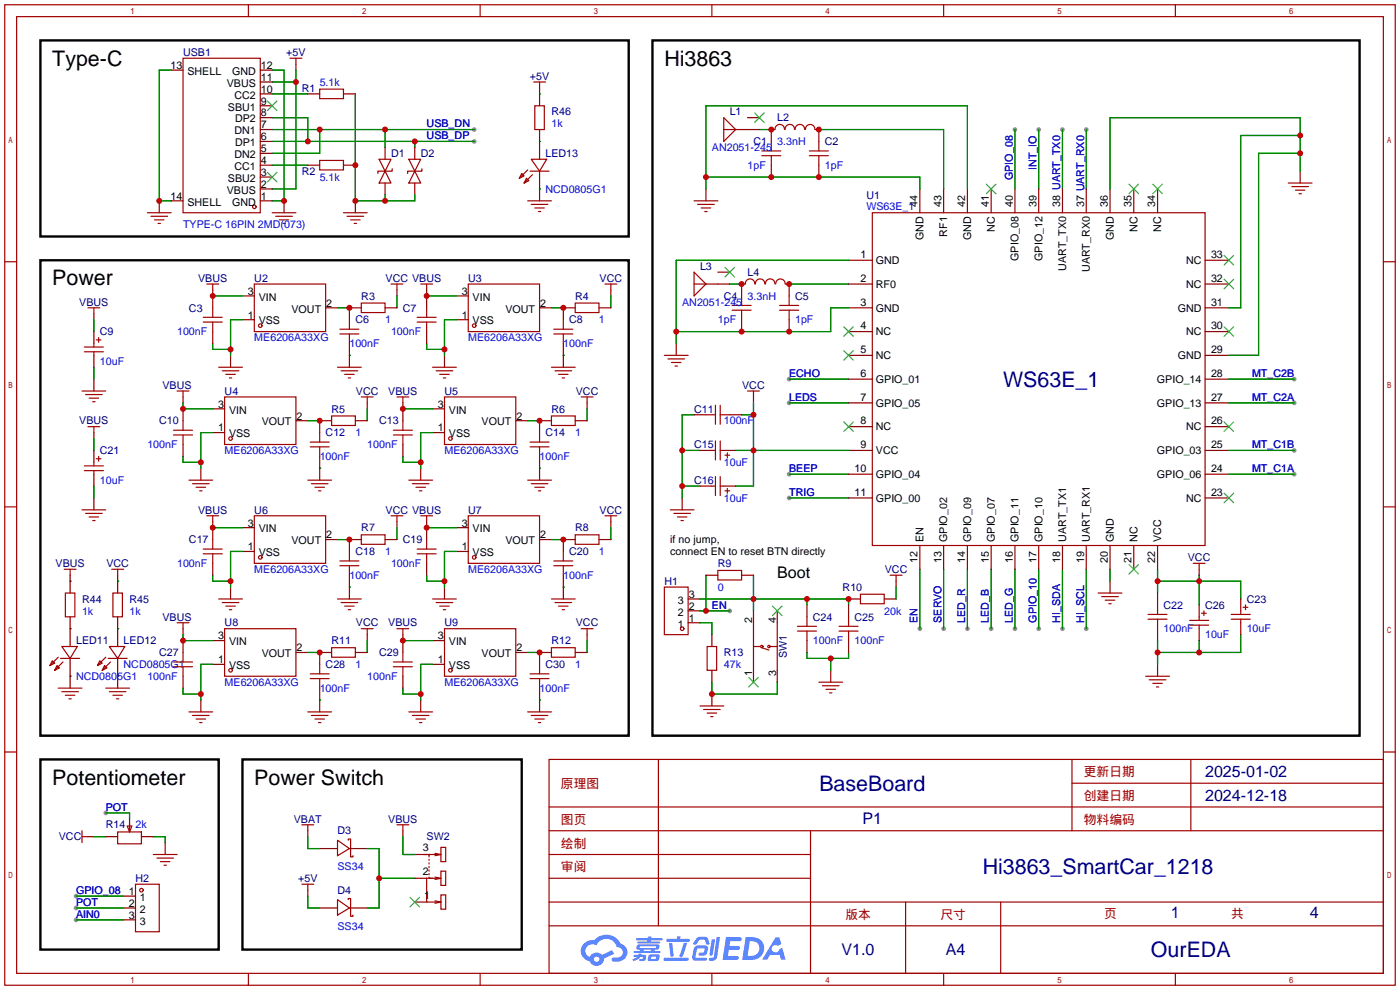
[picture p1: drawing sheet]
<svg xmlns="http://www.w3.org/2000/svg" width="299mm" height="212mm" viewBox="0 0 299 212" stroke-linecap="round" stroke-linejoin="round" font-family="sans-serif">
<g fill="#999">
<circle cx="101.3" cy="30.2" r=".51"/>
<circle cx="101.3" cy="27.7" r=".51"/>
<circle cx="227.1" cy="27.7" r=".51"/>
<circle cx="232.2" cy="27.7" r=".51"/>
<circle cx="216.9" cy="27.7" r=".51"/>
<circle cx="222" cy="27.7" r=".51"/>
<circle cx="168.7" cy="81" r=".51"/>
<circle cx="168.7" cy="86.1" r=".51"/>
<circle cx="168.7" cy="101.3" r=".51"/>
<circle cx="168.7" cy="106.4" r=".51"/>
<circle cx="201.7" cy="134.4" r=".51"/>
<circle cx="206.8" cy="134.4" r=".51"/>
<circle cx="211.8" cy="134.4" r=".51"/>
<circle cx="216.9" cy="134.4" r=".51"/>
<circle cx="227.1" cy="134.4" r=".51"/>
<circle cx="232.2" cy="134.4" r=".51"/>
<circle cx="196.6" cy="134.4" r=".51"/>
<circle cx="156" cy="130.6" r=".51"/>
<circle cx="22.6" cy="173.7" r=".51"/>
<circle cx="16.3" cy="191.5" r=".51"/>
<circle cx="16.3" cy="196.6" r=".51"/>
<circle cx="16.3" cy="194.1" r=".51"/>
<circle cx="222" cy="134.4" r=".51"/>
<circle cx="276.6" cy="96.3" r=".51"/>
<circle cx="276.6" cy="86.1" r=".51"/>
<circle cx="276.6" cy="81" r=".51"/>
<circle cx="276.6" cy="101.3" r=".51"/>
</g>
<g fill="none" stroke="#a10000" stroke-width=".25">
<path d="M1 1h297.2v209.6h-297.2zM3.6 3.6h292.1v204.4h-292.1zM53.1 1v2.6M102.6 1v2.6M152.1 1v2.6M201.7 1v2.6M251.2 1v2.6M1 55.9h2.6M295.7 55.9h2.5M1 108.3h2.6M295.7 108.3h2.5M1 160.7h2.6"/>
<path d="M117.3 162.3h178.4v45.7h-178.4zM117.3 177.5h178.4M117.3 172.5h178.4M140.7 162.3v35.6M173.2 177.5v30.5M229.1 162.3v15.2M229.1 167.4h66.6M254.5 162.3v15.2M295.7 160.7h2.5M117.3 182.6h55.9M117.3 197.9h178.4M117.3 192.8h178.4"/>
<path d="M117.3 187.7h55.9M193.5 192.8v15.2M213.9 192.8v15.2M53.1 208v2.6M102.6 208v2.6M152.1 208v2.6M201.7 208v2.6M251.2 208v2.6"/>
</g>
<g fill="#5487ff">
<path d="M155.2 200.3h2.6a.48 .48 0 0 1 .7 .4 .48 .48 0 0 1-.6 .4h-1.8l-.2 1.1h1.9a.43 .43 0 0 1 .4 .4 .43 .43 0 0 1-.5 .4h-1.9l-.2 1.3h1.7a.45 .45 0 0 1 .5 .2 .45 .45 0 0 1-.1 .6h-3.3z"/>
<path d="M165.7 200.3h.9l.4 1.5-.8 .3a.84 .84 0 0 0-1.2 .3 .84 .84 0 0 0 .4 1.1 .84 .84 0 0 0 1.1-.4l.1-.2 .6-.3 .7 2.5h-1l-.2-1h-2.1l-.6 1h-1.1z"/>
<path d="M152.1 200.8h.7l-.5 3.1a.36 .36 0 0 1-.3 .3 .36 .36 0 0 1-.4-.3z"/>
<path d="M153.2 200.2h.7l-.6 4.3a1.13 1.13 0 0 1-1.8 .6l.2-.4h.7l.2-.2z"/>
<path d="M148.9 200.6l.6-.4h1a.77 .77 0 0 1 .9 .5l.3 1-.2 .2h-.5l-.3-.9-.2-.2-1 .1-.7 1-.6-.1-.1-.2z"/>
<path d="M148.4 202.4l.6-.3h1.7a.81 .81 0 0 1 .7 .5 .81 .81 0 0 1-.2 .8 .81 .81 0 0 1-.9 .8h-.7a.32 .32 0 0 1-.3-.3 .32 .32 0 0 1 .4-.3h.7l.2-.9-1.6 .1-.4 1.8 2.2 .1a.32 .32 0 0 1 .3 .4 .32 .32 0 0 1-.4 .2h-2.2l-.5-.3-.1-.5z"/>
<path d="M141.9 204.7h5a.33 .33 0 0 1 .3 .3 .33 .33 0 0 1-.3 .3h-4.9l-.2-.1z"/>
<path d="M146.1 201.5h.8l-.7 2a.98 .98 0 0 1-.7 1.1l-.3-.3z"/>
<path d="M143 201.6h.7l.3 2.5a.34 .34 0 0 1-.3 .4 .34 .34 0 0 1-.4-.3z"/>
<path d="M142.5 200.7h2.1l.3-.6h.6l-.1 .6h1.7a.32 .32 0 0 1 .4 .3 .32 .32 0 0 1-.4 .3h-4.5l-.2-.2z"/>
<path d="M135.5 204.1h.9l.1-.3h.6v.3h.8a.82 .82 0 0 1-.5 1.3h-.8v-.4l.7-.1 .1-.3a.68 .68 0 0 0-1 .4l-1.1 .4-.1-.4 .9-.5h-.7z"/>
<path d="M136 200.5h2.4l.1-.3h.7v.3h2.2l.2 .3-.2 .2h-2.3v.2h1.8l.2 .3-.2 .1h-4.5l-.1-.4h2l.1-.2h-2.3l-.1-.2z"/>
<path d="M159.4 200.3l-.8 4.9h1.7a2.5 2.5 0 0 0 3-2.5 2.5 2.5 0 0 0-3.1-2.4zM160.3 201.1a1.61 1.61 0 0 1 2 1.5 1.61 1.61 0 0 1-1.8 1.7h-.7z"/>
<path d="M136.2 202a.55 .55 0 0 0-.2 .8 .55 .55 0 0 0 .7 .2l.1 .3h-1.3v.3l5.4 .1 .3-.2-.2-.2h-1.2l.2-.3a.7 .7 0 0 0 .8-.3 .7 .7 0 0 0 0-.8l-4.2-.1zM136.8 202.3l3.3-.1 .1 .1-.2 .3h-3.2zM137.5 203h1.7l-.2 .3h-1.4z"/>
<path d="M138.6 204.2a1.05 1.05 0 0 0 0 1.2 2.91 2.91 0 0 0 2.2-.2 .98 .98 0 0 0 0-1.2h-1.6zM139.2 204.5l.9-.1 .1 .4-.2 .2-.8-.1z"/>
<path d="M124.9 201.6a2.23 2.23 0 0 0-.7 2.3 2.23 2.23 0 0 0 1.8 1.6 1.58 1.58 0 0 0 1.8 .9 1.58 1.58 0 0 0 1.3-1.5l2.2-1.1-.5-.7-2.1 1a1.65 1.65 0 0 0-2.7 .4 1.45 1.45 0 0 1-.8-1.9 1.45 1.45 0 0 1 2-.7l.3 .1a2.3 2.3 0 0 1 2.3-1.3 2.3 2.3 0 0 1 2 1.7 1.12 1.12 0 0 1 1.3 1 1.12 1.12 0 0 1-1.1 1.2h-.7a.45 .45 0 0 0-.6 .4 .45 .45 0 0 0 .5 .5 2.21 2.21 0 0 0 2.2-.5 2.21 2.21 0 0 0 .5-2.3 2.13 2.13 0 0 0-1.3-1.1 3.3 3.3 0 0 0-5.6-.7l-1.1 .1zM127 205a.57 .57 0 0 1 1.1 0 .57 .57 0 0 1-1.1 0z"/>
</g>
<g fill="none" stroke="#870000" stroke-width=".25">
<path d="M36.6 15h2.5M55.6 17.5h2.6M55.6 15h2.6M63.2 13.7v1.3M115.3 18.8v3.8M55.6 27.7h2.6M55.6 37.8h2.6M55.6 35.3h2.6M55.6 32.8h2.6M55.6 30.2h2.6M55.6 25.1h2.6M55.6 22.6h2.6"/>
<path d="M55.6 20.1h2.6M65.8 35.3h2.5M65.8 20.1h2.5M73.4 35.3h2.5M73.4 20.1h2.5M82.3 31.5v2.5M82.3 39.1v2.6M88.6 31.5v2.5M88.6 39.1v2.6M115.3 27.7v6.3M115.3 36.6v6.3M159.8 27.7h2.5"/>
<path d="M159.8 25.1h2.5M164.8 35.3v2.5M165.6 27.7h-.8v2.5M174.2 27.7h.8v2.5M175 35.3v2.5M277.9 36.6v2.5M34 42.9v2.6M36.6 42.9h2.5M55.6 42.9h2.6M55.6 40.4h2.6M60.7 42.9v2.6M75.9 42.9v2.6"/>
<path d="M150.9 40.4v2.5M153.4 58.2h2.6M181.4 55.6h5M196.6 40.4v5.1M201.7 40.4v5.1M206.8 40.4v5.1M211.8 40.4v5.1M216.9 40.4v5.1M222 40.4v5.1M227.1 40.4v5.1M232.2 40.4v5.1M237.2 40.4v5.1"/>
<path d="M242.3 40.4v5.1M247.4 40.4v5.1M257.6 55.6h5M20.1 67.1v1.2M20.1 70.9v2.5M20.1 75.9v2.6M45.5 62v3.8M45.5 70.9v2.5M49.3 75.9v2.6M51.8 68.3h2.6M51.8 63.2h2.6M69.6 65.8h2.5"/>
<path d="M74.7 73.4v5.1M77.2 65.8h-2.5v2.5M82.3 65.8h2.5M84.8 62v1.2M91.2 62v3.8M91.2 70.9v2.5M95 75.9v2.6M97.5 68.3h2.6M97.5 63.2h2.6M115.3 65.8h2.6M120.4 73.4v5.1M122.9 65.8h-2.5v2.5"/>
<path d="M128 65.8h2.6M130.6 62v1.2M144.5 73.4v2.5M153.4 60.7h2.6M158.5 68.3v2.6M159.3 60.7h-.8v2.5M167.9 60.7h.8v2.5M168.7 68.3v2.6M181.4 60.7h5M181.4 65.8h5M181.4 75.9h5M181.4 70.9h5"/>
<path d="M257.6 60.7h5M257.6 65.8h5M257.6 75.9h5M257.6 70.9h5M20.1 81v2.6M20.1 92.5v1.2M20.1 96.3v2.5M39.1 84.8v1.3M39.1 87.4v2.5M39.1 95v2.5M45.5 92.5h2.5M45.5 87.4h2.5"/>
<path d="M63.2 89.9h2.6M68.3 97.5v5.1M70.9 89.9h-2.6v2.6M75.9 89.9h2.6M78.5 86.1v1.3M86.1 86.1v3.8M86.1 95v2.5M92.5 92.5h2.5M92.5 87.4h2.5M110.2 89.9h2.6M115.3 97.5v5.1M117.9 89.9h-2.6v2.6"/>
<path d="M122.9 89.9h2.6M125.5 86.1v1.3M148.3 88.6h2.6M149.6 96.3h2.5M154.7 96.3h2.5M156 88.6h2.5M161 84.8v1.3M181.4 96.3h5M181.4 91.2h5M181.4 86.1h5M181.4 81h5M257.6 96.3h5"/>
<path d="M257.6 91.2h5M257.6 86.1h5M257.6 81h5M20.1 101.3v2.6M20.1 106.4v2.6M42.9 100.1v2.5M45.5 111.5v3.8M51.8 117.9h2.6M51.8 112.8h2.6M69.6 115.3h2.5M77.2 115.3h-2.5v2.6M82.3 115.3h2.5"/>
<path d="M84.8 111.5v1.3M89.9 100.1v2.5M91.2 111.5v3.8M97.5 117.9h2.6M97.5 112.8h2.6M115.3 115.3h2.6M122.9 115.3h-2.5v2.6M128 115.3h2.6M130.6 111.5v1.3M145.8 106.4v2.6M149.6 103.9h2.5M154.7 103.9h2.5"/>
<path d="M181.4 106.4h5M181.4 101.3h5M196.6 116.6v5.1M201.7 116.6v5.1M206.8 116.6v5.1M211.8 116.6v5.1M216.9 116.6v5.1M222 116.6v5.1M227.1 116.6v5.1M232.2 116.6v5.1M237.2 116.6v5.1M242.3 116.6v5.1"/>
<path d="M247.4 116.6v5.1M257.6 106.4h5M257.6 101.3h5M15 122.9v3.8M15 131.8v6.4M25.1 122.9v3.8M25.1 131.8v6.4M39.1 134.4v1.2M39.1 136.9v2.5M45.5 120.4v2.5M45.5 136.9h2.5M49.3 125.5v2.5"/>
<path d="M63.2 139.4h2.6M70.9 139.4h-2.6v2.6M74.7 122.9v5.1M75.9 139.4h2.6M78.5 135.6v1.3M86.1 135.6v3.8M91.2 120.4v2.5M92.5 136.9h2.5M95 125.5v2.5M110.2 139.4h2.6M117.9 139.4h-2.6v2.6M120.4 122.9v5.1"/>
<path d="M122.9 139.4h2.6M125.5 135.6v1.3M147.1 133.1h2.5M147.1 130.6h2.5M147.1 128h2.5M150.9 122.9h2.5M152.1 135.6v2.6M158.5 122.9h2.5M161 130.6v2.5M166.1 130.6v2.5M172.5 129.3v2.5M172.5 136.9v2.5"/>
<path d="M181.4 128h2.5M181.4 129.3v2.5M181.4 136.9v2.5M189 128h2.5M191.5 124.2v1.3M237.2 124.2v2.5M247.4 126.7v2.6M247.4 134.4v2.5M256.3 121.7v1.2M256.3 129.3v2.5M256.3 134.4v2.5M265.2 128v2.6"/>
<path d="M265.2 133.1v2.5M15 140.7v6.4M25.1 140.7v6.4M39.1 144.5v2.6M42.9 149.6v2.5M45.5 142h2.5M68.3 147.1v5M86.1 144.5v2.6M89.9 149.6v2.5M92.5 142h2.5M115.3 147.1v5M152.1 143.3v2.5"/>
<path d="M152.1 148.3v2.6M161 143.3v2.5M166.1 143.3v2.5M177.5 143.3v2.5M247.4 142v2.5M18.8 178.8h1.3M22.6 178.8h2.5M27.7 175v2.5M30.2 178.8h2.6M65.8 177.5v1.3M86.1 177.5v1.3M26.4 191.5h2.6"/>
<path d="M26.4 194.1h2.6M26.4 196.6h2.6M35.3 180.1v2.5M65.8 190.2v1.3M68.3 194.1h3.8M68.3 181.4h3.8M74.7 194.1h3.8M74.7 181.4h3.8M88.6 192.8h2.6M88.6 187.7h2.6M88.6 182.6h2.6"/>
</g>
<g fill="none" stroke="#a10000" stroke-width=".25">
<path d="M39.1 12.4h16.5v33.1h-16.5zM62 12.4h2.5M63.2 12.4v1.3M68.3 19.1h5.1v2h-5.1zM114 17.5h2.6M115.3 17.5v1.3M68.3 34.3h5.1v2h-5.1zM81 34h2.6l-1.3 2.6zM82.3 36.6l1.3 2.5h-2.6zM83.8 36.1v.5h-3v.5M87.4 34h2.5l-1.3 2.6zM88.6 36.6l1.3 2.5h-2.5z"/>
<path d="M90.2 36.1v.5h-3.1v.5M111.5 37.1l.5 .5-1 .5zM112.5 38.1l.5 .5-1 .5zM112.8 36.3l-1.8 1.8M113.3 36.6h4M113.5 34h3.3l-1.5 2.6zM113.8 37.3l-1.8 1.8M114.3 22.6h2v5.1h-2zM154.7 25.1l2.5 2.6-2.5 2.5zM154.7 27.7h5.1M162.8 33.3h4.1M162.8 32.3h4.1"/>
<path d="M164.8 30.2v2.1M164.8 33.3v2M165.6 27.7a1.01 1.01 0 0 1 1.1-1.1 1.01 1.01 0 0 1 1 1.1M167.8 27.7a1.01 1.01 0 0 1 1-1.1 1.01 1.01 0 0 1 1 1.1M169.9 27.7a1.01 1.01 0 0 1 1.1-1.1 1.01 1.01 0 0 1 1 1.1M172.1 27.7a1.01 1.01 0 0 1 1-1.1 1.01 1.01 0 0 1 1.1 1.1M173 33.3h4M173 32.3h4M175 30.2v2.1M175 33.3v2M275.3 39.1h5.1M276.1 39.9h3.6"/>
<path d="M31.5 45.5h5.1M32.3 46.2h3.5M33 47h2.1M33.8 47.8h.5M58.2 45.5h5M58.9 46.2h3.6M59.7 47h2M60.5 47.8h.5M73.4 45.5h5.1M74.2 46.2h3.5M74.9 47h2.1M75.7 47.8h.5"/>
<path d="M112.8 42.9h5.1M113.5 43.7h3.6M114.3 44.4h2M115.1 45.2h.5M148.3 42.9h5.1M148.3 58.2l2.6 2.5-2.6 2.5zM149.1 43.7h3.6M149.9 44.4h2M150.6 45.2h.5M186.4 45.5h71.2v71.1h-71.2zM276.9 40.6h2M277.6 41.4h.5"/>
<path d="M18 74.2h4.1M18 75.2h4.1M18.8 65.8h2.5M20.1 65.8v1.3M20.1 73.4v.8M20.1 75.2v.7M20.6 72.6h1M21.1 72.1v1.1M43.4 68.8h4.1M43.4 67.8h4.1M44.2 60.7h2.5M45.5 60.7v1.3"/>
<path d="M45.5 65.8v2M45.5 68.8v2.1M46.7 78.5h5.1M47.5 79.2h3.6M54.4 60.7h15.2v10.2h-15.2zM72.1 78.5h5.1M72.6 70.4h4.1M72.6 71.4h4.1M72.9 79.2h3.6M74.7 68.3v2.1M74.7 71.4v2M77.2 64.8h5.1v2h-5.1z"/>
<path d="M83.6 60.7h2.5M84.8 60.7v1.3M89.2 68.8h4M89.2 67.8h4M89.9 60.7h2.6M91.2 60.7v1.3M91.2 65.8v2M91.2 68.8v2.1M92.5 78.5h5M93.2 79.2h3.6M100.1 60.7h15.2v10.2h-15.2zM117.9 78.5h5"/>
<path d="M118.4 70.4h4M118.4 71.4h4M118.6 79.2h3.6M120.4 68.3v2.1M120.4 71.4v2M122.9 64.8h5.1v2h-5.1zM129.3 60.7h2.5M130.6 60.7v1.3M142 75.9h5.1M142.7 76.7h3.6M143.5 77.5h2M144.3 78.2h.5"/>
<path d="M148.3 60.7h5.1M156.5 66.3h4M156.5 65.3h4M158.5 63.2v2.1M158.5 66.3v2M159.3 60.7a1.01 1.01 0 0 1 1-1.1 1.01 1.01 0 0 1 1 1.1M161.4 60.7a1.01 1.01 0 0 1 1.1-1.1 1.01 1.01 0 0 1 1 1.1M163.6 60.7a1.01 1.01 0 0 1 1-1.1 1.01 1.01 0 0 1 1 1.1M165.8 60.7a1.01 1.01 0 0 1 1-1.1 1.01 1.01 0 0 1 1 1.1M166.6 66.3h4.1M166.6 65.3h4.1M168.7 63.2v2.1"/>
<path d="M168.7 66.3v2M17.5 83.6h5.1M18 99.6h4.1M18.3 84.3h3.5M18.8 91.2h2.5M19 85.1h2.1M19.8 85.9h.5M20.1 91.2v1.3M20.1 98.8v.8M20.6 98h1M21.1 97.5v1.1M37.1 93h4"/>
<path d="M37.1 91.9h4M37.8 83.6h2.6M39.1 83.6v1.2M39.1 89.9v2M39.1 93v2M48 84.8h15.2v10.2h-15.2zM48.3 80h2M49 80.8h.5M66.3 94.5h4.1M66.3 95.5h4.1M68.3 92.5v2M68.3 95.5v2"/>
<path d="M70.9 88.9h5v2h-5zM73.7 80h2M74.4 80.8h.5M77.2 84.8h2.6M78.5 84.8v1.3M84.1 93h4M84.1 91.9h4M84.8 84.8h2.6M86.1 84.8v1.3M86.1 89.9v2M86.1 93v2M94 80h2"/>
<path d="M94.7 80.8h.5M95 84.8h15.2v10.2h-15.2zM113.3 94.5h4M113.3 95.5h4M115.3 92.5v2M115.3 95.5v2M117.9 88.9h5v2h-5zM119.4 80h2M120.1 80.8h.5M124.2 84.8h2.5M125.5 84.8v1.3M150.9 88.6h2"/>
<path d="M152.1 96.3h.8M152.9 86.6v4.1M152.9 94.2v4.1M153.9 88.6h2.1M153.9 86.6v4.1M153.9 94.2v4.1M153.9 96.3h.8M154.9 97.3h1.1M155.4 96.8v1M159.8 83.6h2.5M161 83.6v1.2M17.5 109h5.1"/>
<path d="M18 100.6h4.1M18.3 109.7h3.5M19 110.5h2.1M19.8 111.3h.5M20.1 100.6v.7M40.4 102.6h5.1M41.1 103.4h3.6M41.9 104.1h2M42.7 104.9h.5M43.4 118.4h4.1M43.4 117.3h4.1M44.2 110.2h2.5"/>
<path d="M45.5 110.2v1.3M45.5 115.3v2M45.5 118.4v2M54.4 110.2h15.2v10.2h-15.2zM65.8 102.6h5.1M66.5 103.4h3.6M67.3 104.1h2M68.1 104.9h.5M72.6 119.9h4.1M74.7 117.9v2M77.2 114.3h5.1v2h-5.1zM83.6 110.2h2.5"/>
<path d="M84.8 110.2v1.3M87.4 102.6h5.1M88.1 103.4h3.6M88.9 104.1h2M89.2 118.4h4M89.2 117.3h4M89.7 104.9h.5M89.9 110.2h2.6M91.2 110.2v1.3M91.2 115.3v2M91.2 118.4v2M100.1 110.2h15.2v10.2h-15.2z"/>
<path d="M112.8 102.6h5.1M113.5 103.4h3.6M114.3 104.1h2M115.1 104.9h.5M118.4 119.9h4M120.4 117.9v2M122.9 114.3h5.1v2h-5.1zM129.3 110.2h2.5M130.6 110.2v1.3M143.3 109h5M144 109.7h3.6M144.8 110.5h2"/>
<path d="M145.5 111.3h.5M152.1 103.9h.8M152.9 101.9v4M153.9 101.9v4M153.9 103.9h.8M154.9 104.9h1.1M155.4 104.4v1M13.2 138.2h3.3l-1.5 2.5zM13.7 121.7h2.6M14 126.7h2v5.1h-2zM15 121.7v1.2M23.4 138.2h3.3l-1.6 2.5z"/>
<path d="M23.9 121.7h2.5M24.1 126.7h2.1v5.1h-2.1zM25.1 121.7v1.2M37.8 133.1h2.6M39.1 133.1v1.3M39.1 139.4v2.1M46.7 128h5.1M47.5 128.8h3.6M48 134.4h15.2v10.1h-15.2zM48.3 129.5h2M49 130.3h.5M70.9 138.4h5v2.1h-5z"/>
<path d="M72.1 128h5.1M72.6 120.9h4.1M72.9 128.8h3.6M73.7 129.5h2M74.4 130.3h.5M74.7 120.9v2M77.2 134.4h2.6M78.5 134.4v1.2M84.8 134.4h2.6M86.1 134.4v1.2M86.1 139.4v2.1M92.5 128h5"/>
<path d="M93.2 128.8h3.6M94 129.5h2M94.7 130.3h.5M95 134.4h15.2v10.1h-15.2zM117.9 138.4h5v2.1h-5zM117.9 128h5M118.4 120.9h4M118.6 128.8h3.6M119.4 129.5h2M120.1 130.3h.5M120.4 120.9v2M124.2 134.4h2.5"/>
<path d="M125.5 134.4v1.2M142 125.5h5.1v10.1h-5.1zM151.1 138.2h2.1v5.1h-2.1zM153.4 121.9h5.1v2.1h-5.1zM161 133.1v10.2M161 138.2h1.6M162.8 138.4l1.5 .5M164.6 138.2h1.5M166.1 133.1v10.2M170.4 134.9h4.1M170.4 133.9h4.1M172.5 131.8v2.1"/>
<path d="M172.5 134.9v2M179.3 134.9h4.1M179.3 133.9h4.1M181.4 131.8v2.1M181.4 134.9v2M183.9 127h5.1v2h-5.1zM190.2 122.9h2.6M191.5 122.9v1.3M234.7 126.7h5.1M235.5 127.5h3.5M236.2 128.3h2.1M237 129h.5"/>
<path d="M245.4 132.3h4M245.4 131.3h4M247.4 129.3v2M247.4 132.3v2.1M254.3 132.6h4M254.3 133.6h4M255 120.4h2.6M256.3 120.4v1.3M256.3 131.8v.8M256.3 133.6v.8M256.8 131.1h1M257.3 130.6v1"/>
<path d="M263.1 132.3h4.1M263.1 131.3h4.1M265.2 130.6v.7M265.2 132.3v.8M265.7 129.8h1M266.2 129.3v1M11.2 141.2l.5 .5-1 .5zM12.2 142.2l.5 .5-1 .6zM12.4 147.1h5.1M12.4 140.5l-1.7 1.7M13 140.7h4M13.2 147.8h3.6"/>
<path d="M13.5 141.5l-1.8 1.8M14 148.6h2M14.7 149.4h.5M21.3 141.2l.5 .5-1 .5zM22.4 142.2l.5 .5-1.1 .6zM22.6 147.1h5.1M22.6 140.5l-1.8 1.7M23.1 140.7h4.1M23.4 147.8h3.5M23.6 141.5l-1.8 1.8M24.1 148.6h2.1M24.9 149.4h.5"/>
<path d="M37.1 142.5h4M37.1 141.5h4M39.1 142.5v2M40.4 152.1h5.1M41.1 152.9h3.6M41.9 153.7h2M42.7 154.4h.5M65.8 152.1h5.1M66.3 144h4.1M66.3 145h4.1M66.5 152.9h3.6M67.3 153.7h2"/>
<path d="M68.1 154.4h.5M68.3 142v2M68.3 145v2.1M84.1 142.5h4M84.1 141.5h4M86.1 142.5v2M87.4 152.1h5.1M88.1 152.9h3.6M88.9 153.7h2M89.7 154.4h.5M112.8 152.1h5.1M113.3 144h4"/>
<path d="M113.3 145h4M113.5 152.9h3.6M114.3 153.7h2M115.1 154.4h.5M115.3 142v2M115.3 145v2.1M149.6 150.9h5.1M150.4 151.6h3.5M151.1 152.4h2.1M151.9 153.2h.5M175 145.8h5.1M175.8 146.6h3.5"/>
<path d="M176.5 147.3h2.1M177.3 148.1h.5M244.9 144.5h5M245.6 145.3h3.6M246.4 146.1h2M247.1 146.8h.5M17.5 177.5v2.6M17.5 178.8h1.3M25.1 177.8h5.1v2.5h-5.1zM27.2 176.5h1l-.5 1.3zM27.7 176v1.3M64.5 176.3h2.6"/>
<path d="M65.8 176.3v1.2M72.1 179.6l2.6 1.8-2.6 1.5zM74.4 179.6v-.3h.5v3.8h.5v-.2M84.8 176.3h2.6M86.1 176.3v1.2M29 189h5v10.1h-5zM32.8 182.6h5M33.5 183.4h3.6M34.3 184.2h2M35.1 184.9h.5M64.5 189h2.6M65.8 189v1.2"/>
<path d="M72.1 192.3l2.6 1.8-2.6 1.5zM74.4 192.3v-.3h.5v3.8h.5v-.2M90.6 182.6h1.2M91.7 187.5v.2h2M91.7 183.6v.3M91.7 184.4v.3M91.7 185.2v.2M91.7 185.9v.3M91.7 186.7v.2M92.5 187.7h-1.3v5.1h3M93 192.5l1.2 .3M93 187.5l1.2 .2-1.2 .3"/>
<path d="M93 182.4l1.2 .2-1.2 .3M93.7 182.6h-2v.5M94.2 191.3h1v3h-1zM94.2 186.2h1v3h-1zM94.2 181.1h1v3.1h-1zM94.2 192.8l-1.2 .2"/>
<circle cx="54.4" cy="44.2" r=".38"/>
<circle cx="55.6" cy="69.6" r=".38"/>
<circle cx="101.3" cy="69.6" r=".38"/>
<circle cx="49.3" cy="93.7" r=".38"/>
<circle cx="96.3" cy="93.7" r=".38"/>
<circle cx="55.6" cy="119.1" r=".38"/>
<circle cx="101.3" cy="119.1" r=".38"/>
<circle cx="145.8" cy="134.4" r=".38"/>
<circle cx="162.8" cy="138.2" r=".25"/>
<circle cx="164.3" cy="138.2" r=".25"/>
<circle cx="49.3" cy="143.3" r=".38"/>
<circle cx="96.3" cy="143.3" r=".38"/>
<circle cx="30.2" cy="190.2" r=".38"/>
</g>
<g fill="none" stroke="#008700" stroke-width=".25">
<path d="M36.6 15h-2.6v27.9h2.6M58.2 15h2.5v27.9h-2.5M58.2 17.5h5M63.2 15v25.4h-5M58.2 30.2h43.1M58.2 25.1h7.6v5.1M58.2 27.7h43.1M58.2 20.1h7.6M58.2 35.3h7.6M68.3 27.7v5.1h-10.1M75.9 20.1v22.8h12.7v-1.2M82.3 27.7v3.8"/>
<path d="M88.6 30.2v1.3M115.3 20.1h.1M115.3 30.2h.1M150.9 37.8h45.7v2.6M162.3 27.7h2.5M175 27.7h26.7v12.7M216.9 27.7v12.7M222 27.7v12.7M227.1 27.7v12.7M232.2 27.7v12.7M277.9 36.6v-11.5h-40.7v15.3M277.9 32.8h-8.9v43.1h-6.4"/>
<path d="M277.9 29h-12.7v36.8h-2.6M82.3 41.7v1.2M115.3 40.4h.1M150.9 40.4v-17.8h55.9v17.8M181.4 55.6h-36.9v17.8M20.1 68.3v2.6M20.1 78.5v2.5M45.5 73.4v1.3h3.8M45.5 63.2h6.3M51.8 68.3h-2.5v7.6M72.1 65.8h2.6M74.7 75.9h.1"/>
<path d="M84.8 63.2v2.6M91.2 73.4v1.3h3.8M91.2 63.2h6.3M97.5 68.3h-2.5v7.6M117.9 65.8h2.5M120.4 75.9h.1M130.6 63.2v2.6M156 60.7h2.5M168.7 60.7h12.7M181.4 65.8h-3.9v5.1h-33M20.1 93.7v2.6M39.1 86.1v1.3h6.4"/>
<path d="M39.1 97.5v1.3h3.8M45.5 92.5h-2.6v7.6M65.8 89.9h2.5M78.5 87.4v2.5M86.1 97.5v1.3h3.8M86.1 87.4h6.4M92.5 92.5h-2.6v7.6M112.8 89.9h2.5M125.5 87.4v2.5M145.8 96.3h3.8M148.3 88.6h-2.5v17.8M157.2 96.3h24.2"/>
<path d="M158.5 88.6h2.5M161 86.1v17.8h-3.8M168.7 81h12.7M168.7 86.1h12.7M262.6 81h14M262.6 86.1h14M262.6 96.3h14M20.1 103.9v2.5M45.5 112.8h6.3M51.8 117.9h-2.5v7.6M68.3 100.1h.1M72.1 115.3h2.6"/>
<path d="M84.8 112.8v2.5M91.2 112.8h6.3M97.5 117.9h-2.5v7.6M115.3 100.1h.1M117.9 115.3h2.5M130.6 112.8v2.5M145.8 103.9h3.8M168.7 101.3h12.7M168.7 106.4h12.7M262.6 101.3h14M15 124.2h.1M15 134.4h.1"/>
<path d="M25.1 124.2h.1M25.1 134.4h.1M39.1 135.6v1.3h6.4M45.5 122.9v1.3h3.8M65.8 139.4h2.5M74.7 125.5h.1M78.5 136.9v2.5M86.1 136.9h6.4M91.2 122.9v1.3h3.8M112.8 139.4h2.5M120.4 125.5h.1M125.5 136.9v2.5"/>
<path d="M149.6 128h31.8v1.3M149.6 130.6h6.4M149.6 133.1h2.5v2.5M150.9 122.9v7.7M161 122.9v7.7M172.5 139.4v1.3h8.9v-1.3M172.5 128v1.3M191.5 125.5v2.5M196.6 121.7v12.7M201.7 121.7v12.7M206.8 121.7v12.7M211.8 121.7v12.7"/>
<path d="M216.9 121.7v12.7M222 121.7v12.7M227.1 121.7v12.7M232.2 121.7v12.7M237.2 121.7v2.5M247.4 124.2h17.8v3.8M247.4 121.7v5M247.4 136.9v5.1M256.3 122.9v6.4M256.3 136.9v2.5M265.2 135.6v3.8h-17.8M15 144.5h.1"/>
<path d="M25.1 144.5h.1M39.1 147.1v1.2h3.8M45.5 142h-2.6v7.6M68.3 149.6h.1M86.1 147.1v1.2h3.8M92.5 142h-2.6v7.6M115.3 149.6h.1M152.1 145.8v2.5h14v-2.5M177.5 140.7v2.6M20.1 178.8h2.5M22.6 173.7h5.1v1.3M32.8 178.8h2.5v1.3"/>
<path d="M65.8 178.8v2.6h2.5M86.1 178.8v3.8h2.5M16.3 191.5h10.1M16.3 196.6h10.1M16.3 194.1h10.1M65.8 191.5v2.6h2.5M78.5 181.4h2.5v12.7h-2.5M81 187.7h7.6"/>
</g>
<path d="M8.6 8.6h125.8v41.9h-125.8zM139.4 8.6h151.2v148.6h-151.2zM8.6 55.6h125.8v101.6h-125.8zM8.6 162.3h38.1v40.6h-38.1zM51.8 162.3h59.7v40.6h-59.7z" fill="none" stroke="#000" stroke-width=".51"/>
<g fill="none" stroke="#3c3" stroke-width=".25">
<path d="M57.1 36.8l2.1 2.1M57.1 21.6l2.1 2M59.2 36.8l-2.1 2.1M59.2 21.6l-2.1 2M161.3 24.1l2 2.1M163.3 24.1l-2 2.1M210.8 39.4l2.1 2M212.9 39.4l-2.1 2M241.3 39.4l2 2M243.3 39.4l-2 2M246.4 39.4l2 2M248.4 39.4l-2 2"/>
<path d="M154.9 57.2l2.1 2M157 57.2l-2.1 2M261.6 54.6l2.1 2M261.6 59.7l2.1 2M263.7 59.7l-2.1 2M263.7 54.6l-2.1 2M180.3 74.9l2.1 2.1M180.3 69.8l2.1 2.1M182.4 69.8l-2.1 2.1M182.4 74.9l-2.1 2.1M261.6 69.8l2.1 2.1M263.7 69.8l-2.1 2.1"/>
<path d="M180.3 90.2l2.1 2M182.4 90.2l-2.1 2M261.6 90.2l2.1 2M263.7 90.2l-2.1 2M261.6 105.4l2.1 2M263.7 105.4l-2.1 2M165.1 129.5l2 2.1M167.1 129.5l-2 2.1M241.3 120.6l2 2.1M243.3 120.6l-2 2.1M160 144.8l2.1 2M162.1 144.8l-2.1 2"/>
<path d="M87.6 191.8l2.1 2M89.7 191.8l-2.1 2"/>
</g>
<g fill="#c00">
<circle cx="34" cy="42.9" r=".63"/>
<circle cx="63.2" cy="17.5" r=".63"/>
<circle cx="65.8" cy="30.2" r=".63"/>
<circle cx="88.6" cy="30.2" r=".63"/>
<circle cx="68.3" cy="27.7" r=".63"/>
<circle cx="82.3" cy="27.7" r=".63"/>
<circle cx="75.9" cy="35.3" r=".63"/>
<circle cx="75.9" cy="42.9" r=".63"/>
<circle cx="82.3" cy="42.9" r=".63"/>
<circle cx="60.7" cy="42.9" r=".63"/>
<circle cx="256.3" cy="124.2" r=".63"/>
<circle cx="247.4" cy="124.2" r=".63"/>
<circle cx="168.7" cy="60.7" r=".63"/>
<circle cx="145.8" cy="96.3" r=".63"/>
<circle cx="145.8" cy="103.9" r=".63"/>
<circle cx="256.3" cy="139.4" r=".63"/>
<circle cx="247.4" cy="139.4" r=".63"/>
<circle cx="177.5" cy="140.7" r=".63"/>
<circle cx="150.9" cy="130.6" r=".63"/>
<circle cx="181.4" cy="128" r=".63"/>
<circle cx="172.5" cy="128" r=".63"/>
<circle cx="161" cy="128" r=".63"/>
<circle cx="152.1" cy="148.3" r=".63"/>
<circle cx="81" cy="187.7" r=".63"/>
<circle cx="158.5" cy="60.7" r=".63"/>
<circle cx="49.3" cy="124.2" r=".63"/>
<circle cx="45.5" cy="112.8" r=".63"/>
<circle cx="74.7" cy="115.3" r=".63"/>
<circle cx="95" cy="124.2" r=".63"/>
<circle cx="91.2" cy="112.8" r=".63"/>
<circle cx="120.4" cy="115.3" r=".63"/>
<circle cx="42.9" cy="148.3" r=".63"/>
<circle cx="39.1" cy="136.9" r=".63"/>
<circle cx="68.3" cy="139.4" r=".63"/>
<circle cx="89.9" cy="148.3" r=".63"/>
<circle cx="86.1" cy="136.9" r=".63"/>
<circle cx="115.3" cy="139.4" r=".63"/>
<circle cx="49.3" cy="74.7" r=".63"/>
<circle cx="45.5" cy="63.2" r=".63"/>
<circle cx="74.7" cy="65.8" r=".63"/>
<circle cx="95" cy="74.7" r=".63"/>
<circle cx="91.2" cy="63.2" r=".63"/>
<circle cx="120.4" cy="65.8" r=".63"/>
<circle cx="42.9" cy="98.8" r=".63"/>
<circle cx="39.1" cy="87.4" r=".63"/>
<circle cx="68.3" cy="89.9" r=".63"/>
<circle cx="89.9" cy="98.8" r=".63"/>
<circle cx="86.1" cy="87.4" r=".63"/>
<circle cx="115.3" cy="89.9" r=".63"/>
<circle cx="144.5" cy="70.9" r=".63"/>
<circle cx="158.5" cy="70.9" r=".63"/>
<circle cx="168.7" cy="70.9" r=".63"/>
<circle cx="277.9" cy="29" r=".63"/>
<circle cx="277.9" cy="32.8" r=".63"/>
<circle cx="175" cy="27.7" r=".63"/>
<circle cx="164.8" cy="27.7" r=".63"/>
<circle cx="150.9" cy="37.8" r=".63"/>
<circle cx="164.8" cy="37.8" r=".63"/>
<circle cx="175" cy="37.8" r=".63"/>
<circle cx="161" cy="88.6" r=".63"/>
<circle cx="161" cy="96.3" r=".63"/>
</g>
<g font-size="4.6">
<text x="11.2" y="14">Type-C</text>
<text x="142" y="14">Hi3863</text>
<text x="11.2" y="61">Power</text>
<text x="11.2" y="167.7">Potentiometer</text>
<text x="54.4" y="167.7">Power Switch</text>
</g>
<g font-size="4.6" fill="#000080">
<text x="214.4" y="82.6">WS63E_1</text>
<text x="175.1" y="169">BaseBoard</text>
<text x="210" y="186.7">Hi3863_SmartCar_1218</text>
<text x="246" y="204.5">OurEDA</text>
</g>
<text font-size="3.4" x="166.1" y="123.5">Boot</text>
<g font-size="3.4" fill="#000080">
<text x="257.6" y="166">2025-01-02</text>
<text x="257.6" y="171.1">2024-12-18</text>
<text x="184.3" y="176.2">P1</text>
<text x="250.3" y="196.3">1</text>
<text x="280" y="196.3">4</text>
<text x="179.9" y="204.1">V1.0</text>
<text x="202.1" y="204.1">A4</text>
</g>
<g font-size="2.7" fill="#a00000">
<text x="231.6" y="165.9">更新日期</text>
<text x="119.9" y="168.5">原理图</text>
<text x="231.6" y="171">创建日期</text>
<text x="119.9" y="176.1">图页</text>
<text x="231.6" y="176.1">物料编码</text>
<text x="119.9" y="181.2">绘制</text>
<text x="119.9" y="186.3">审阅</text>
<text x="180.7" y="196.4">版本</text>
<text x="201" y="196.4">尺寸</text>
<text x="236" y="196.2">页</text>
<text x="263.1" y="196.2">共</text>
</g>
<g font-size="2.3" fill="#000080">
<text x="39.1" y="12">USB1</text>
<text x="61.2" y="12">+5V</text>
<text x="113.2" y="17">+5V</text>
<text x="64.5" y="19.6">R1</text>
<text x="117.9" y="24.7">R46</text>
<text x="156" y="24.7">L1</text>
<text x="166.1" y="25.9">L2</text>
<text x="83.6" y="33.6">D1</text>
<text x="89.9" y="33.6">D2</text>
<text x="116.6" y="33.6">LED13</text>
<text x="161" y="31">C1</text>
<text x="176.3" y="31">C2</text>
<text x="64.5" y="37.4">R2</text>
<text x="185.2" y="42.4">U1</text>
<text x="149.6" y="57.7">L3</text>
<text x="159.8" y="59">L4</text>
<text x="17" y="65.3">VBUS</text>
<text x="42.4" y="60.2">VBUS</text>
<text x="54.4" y="60.2">U2</text>
<text x="77.2" y="64">R3</text>
<text x="82.4" y="60.2">VCC VBUS</text>
<text x="100.1" y="60.2">U3</text>
<text x="122.9" y="64">R4</text>
<text x="128.1" y="60.2">VCC</text>
<text x="154.7" y="64">C4</text>
<text x="169.9" y="64">C5</text>
<text x="21.3" y="71.7">C9</text>
<text x="40.4" y="66.6">C3</text>
<text x="75.9" y="69.1">C6</text>
<text x="86.1" y="66.6">C7</text>
<text x="121.7" y="69.1">C8</text>
<text x="34.7" y="83.1">VBUS</text>
<text x="158.6" y="83.1">VCC</text>
<text x="48" y="84.4">U4</text>
<text x="70.9" y="88.2">R5</text>
<text x="76.1" y="84.4">VCC</text>
<text x="83" y="84.4">VBUS</text>
<text x="95" y="84.4">U5</text>
<text x="117.9" y="88.2">R6</text>
<text x="123.1" y="84.4">VCC</text>
<text x="148.3" y="88.2">C11</text>
<text x="17" y="90.7">VBUS</text>
<text x="34" y="90.7">C10</text>
<text x="69.6" y="93.2">C12</text>
<text x="81" y="90.7">C13</text>
<text x="116.6" y="93.2">C14</text>
<text x="148.3" y="95.8">C15</text>
<text x="21.3" y="97.1">C21</text>
<text x="148.3" y="103.4">C16</text>
<text x="42.4" y="109.8">VBUS</text>
<text x="54.4" y="109.8">U6</text>
<text x="77.2" y="113.6">R7</text>
<text x="82.4" y="109.8">VCC VBUS</text>
<text x="100.1" y="109.8">U7</text>
<text x="122.9" y="113.6">R8</text>
<text x="128.1" y="109.8">VCC</text>
<text x="40.4" y="116.1">C17</text>
<text x="75.9" y="118.6">C18</text>
<text x="86.1" y="116.1">C19</text>
<text x="121.7" y="118.6">C20</text>
<text x="253.9" y="119.9">VCC</text>
<text x="11.9" y="121.2">VBUS</text>
<text x="22.7" y="121.2">VCC</text>
<text x="142" y="125">H1</text>
<text x="153.4" y="121.2">R9</text>
<text x="189.1" y="122.5">VCC</text>
<text x="17.5" y="128.8">R44</text>
<text x="27.7" y="128.8">R45</text>
<text x="180.1" y="126.3">R10</text>
<text x="248.7" y="130.1">C22</text>
<text x="257.6" y="130.1">C26</text>
<text x="266.4" y="128.8">C23</text>
<text x="16.3" y="137.7">LED11</text>
<text x="26.4" y="137.7">LED12</text>
<text x="34.7" y="132.6">VBUS</text>
<text x="48" y="133.9">U8</text>
<text x="70.9" y="137.7">R11</text>
<text x="76.1" y="133.9">VCC</text>
<text x="83" y="133.9">VBUS</text>
<text x="95" y="133.9">U9</text>
<text x="117.9" y="137.7">R12</text>
<text x="123.1" y="133.9">VCC</text>
<text x="173.7" y="132.6">C24</text>
<text x="182.6" y="132.6">C25</text>
<text x="34" y="140.2">C27</text>
<text x="69.6" y="142.8">C28</text>
<text x="81" y="140.2">C29</text>
<text x="116.6" y="142.8">C30</text>
<text x="154.7" y="140.2">R13</text>
<text x="168.2" y="140.7" transform="rotate(-90 168.2 140.7)">SW1</text>
<text x="12.6" y="179.6">VCC</text>
<text x="22.6" y="177.1">R14</text>
<text x="62.8" y="175.8">VBAT</text>
<text x="72.1" y="178.3">D3</text>
<text x="83" y="175.8">VBUS</text>
<text x="91.2" y="179.6">SW2</text>
<text x="29" y="188.5">H2</text>
<text x="63.7" y="188.5">+5V</text>
<text x="72.1" y="191">D4</text>
</g>
<g font-size="2.3">
<text x="36.4" y="14.7">13</text>
<text x="40.1" y="16">SHELL</text>
<text x="49.6" y="16">GND</text>
<text x="55.8" y="17.3">11</text>
<text x="55.8" y="14.7">12</text>
<text x="48.5" y="18.5">VBUS</text>
<text x="48.7" y="23.6">SBU1</text>
<text x="50.1" y="21.1">CC2</text>
<text x="55.8" y="22.4">9</text>
<text x="55.8" y="19.8">10</text>
<text x="50.1" y="28.7">DN1</text>
<text x="50.2" y="26.2">DP2</text>
<text x="55.8" y="30">6</text>
<text x="55.8" y="27.4">7</text>
<text x="55.8" y="24.9">8</text>
<text x="50.1" y="33.8">DN2</text>
<text x="50.2" y="31.2">DP1</text>
<text x="55.8" y="35.1">4</text>
<text x="55.8" y="32.5">5</text>
<text x="48.5" y="41.4">VBUS</text>
<text x="48.7" y="38.9">SBU2</text>
<text x="50.1" y="36.3">CC1</text>
<text x="55.8" y="40.1">2</text>
<text x="55.8" y="37.6">3</text>
<text x="36.4" y="42.7">14</text>
<text x="40.1" y="43.9">SHELL</text>
<text x="49.6" y="43.9">GND</text>
<text x="55.8" y="42.7">1</text>
<text x="196.1" y="44.2" transform="rotate(-90 196.1 44.2)">44</text>
<text x="201.2" y="44.2" transform="rotate(-90 201.2 44.2)">43</text>
<text x="206.3" y="44.2" transform="rotate(-90 206.3 44.2)">42</text>
<text x="211.4" y="44.2" transform="rotate(-90 211.4 44.2)">41</text>
<text x="216.4" y="44.2" transform="rotate(-90 216.4 44.2)">40</text>
<text x="221.5" y="44.2" transform="rotate(-90 221.5 44.2)">39</text>
<text x="226.6" y="44.2" transform="rotate(-90 226.6 44.2)">38 UART_TX0</text>
<text x="231.7" y="44.2" transform="rotate(-90 231.7 44.2)">37 UART_RX0</text>
<text x="236.8" y="44.2" transform="rotate(-90 236.8 44.2)">36</text>
<text x="241.8" y="44.2" transform="rotate(-90 241.8 44.2)">35</text>
<text x="246.9" y="44.2" transform="rotate(-90 246.9 44.2)">34</text>
<text x="197.4" y="51.3" transform="rotate(-90 197.4 51.3)">GND</text>
<text x="202.5" y="50.5" transform="rotate(-90 202.5 50.5)">RF1</text>
<text x="207.5" y="51.3" transform="rotate(-90 207.5 51.3)">GND</text>
<text x="212.6" y="49.5" transform="rotate(-90 212.6 49.5)">NC</text>
<text x="238" y="51.3" transform="rotate(-90 238 51.3)">GND</text>
<text x="243.1" y="49.5" transform="rotate(-90 243.1 49.5)">NC</text>
<text x="248.2" y="49.5" transform="rotate(-90 248.2 49.5)">NC</text>
<text x="183.9" y="55.1">1</text>
<text x="187.2" y="56.4">GND</text>
<text x="217.7" y="55.8" transform="rotate(-90 217.7 55.8)">GPIO_08</text>
<text x="222.8" y="55.8" transform="rotate(-90 222.8 55.8)">GPIO_12</text>
<text x="227.9" y="57.9" transform="rotate(-90 227.9 57.9)">UART_TX0</text>
<text x="232.9" y="58.2" transform="rotate(-90 232.9 58.2)">UART_RX0</text>
<text x="253.5" y="56.4">NC</text>
<text x="258.8" y="55.1">33</text>
<text x="53" y="63">3</text>
<text x="55.3" y="64.3">VIN</text>
<text x="69.7" y="65.5">2</text>
<text x="98.7" y="63">3</text>
<text x="101" y="64.3">VIN</text>
<text x="115.4" y="65.5">2</text>
<text x="183.9" y="65.3">3</text>
<text x="183.9" y="60.2">2</text>
<text x="187.2" y="61.5">RF0</text>
<text x="253.5" y="61.5">NC</text>
<text x="258.8" y="65.3">31</text>
<text x="258.8" y="60.2">32</text>
<text x="53" y="68.1">1</text>
<text x="55.3" y="69.3">VSS</text>
<text x="62.3" y="66.8">VOUT</text>
<text x="98.7" y="68.1">1</text>
<text x="101" y="69.3">VSS</text>
<text x="108" y="66.8">VOUT</text>
<text x="183.9" y="70.4">4</text>
<text x="187.2" y="71.7">NC</text>
<text x="187.2" y="66.6">GND</text>
<text x="251.7" y="66.6">GND</text>
<text x="253.5" y="71.7">NC</text>
<text x="258.8" y="70.4">30</text>
<text x="183.9" y="75.5">5</text>
<text x="187.2" y="76.7">NC</text>
<text x="251.7" y="76.7">GND</text>
<text x="258.8" y="75.5">29</text>
<text x="183.9" y="80.5">6</text>
<text x="187.2" y="81.8">GPIO_01</text>
<text x="247.3" y="81.8">GPIO_14</text>
<text x="258.8" y="80.5">28</text>
<text x="46.6" y="87.1">3</text>
<text x="48.9" y="88.4">VIN</text>
<text x="63.4" y="89.7">2</text>
<text x="93.6" y="87.1">3</text>
<text x="95.9" y="88.4">VIN</text>
<text x="110.4" y="89.7">2</text>
<text x="183.9" y="85.6">7</text>
<text x="187.2" y="86.9">GPIO_05</text>
<text x="247.3" y="86.9">GPIO_13</text>
<text x="258.8" y="85.6">27</text>
<text x="46.6" y="92.2">1</text>
<text x="48.9" y="93.5">VSS</text>
<text x="56" y="90.9">VOUT</text>
<text x="93.6" y="92.2">1</text>
<text x="95.9" y="93.5">VSS</text>
<text x="102.9" y="90.9">VOUT</text>
<text x="183.9" y="95.8">9</text>
<text x="183.9" y="90.7">8</text>
<text x="187.2" y="92">NC</text>
<text x="253.5" y="92">NC</text>
<text x="258.8" y="95.8">25</text>
<text x="258.8" y="90.7">26</text>
<text x="182.6" y="100.9">10</text>
<text x="187.2" y="97.1">VCC</text>
<text x="247.3" y="97.1">GPIO_03</text>
<text x="258.8" y="100.9">24</text>
<text x="182.6" y="105.9">11</text>
<text x="187.2" y="107.2">GPIO_00</text>
<text x="187.2" y="102.1">GPIO_04</text>
<text x="247.3" y="102.1">GPIO_06</text>
<text x="253.5" y="107.2">NC</text>
<text x="258.8" y="105.9">23</text>
<text x="53" y="112.5">3</text>
<text x="55.3" y="113.8">VIN</text>
<text x="98.7" y="112.5">3</text>
<text x="101" y="113.8">VIN</text>
<text x="53" y="117.6">1</text>
<text x="55.3" y="118.9">VSS</text>
<text x="62.3" y="116.3">VOUT</text>
<text x="69.7" y="115.1">2</text>
<text x="98.7" y="117.6">1</text>
<text x="101" y="118.9">VSS</text>
<text x="108" y="116.3">VOUT</text>
<text x="115.4" y="115.1">2</text>
<text x="143.3" y="116.1">if no jump,</text>
<text x="143.3" y="118.6">connect EN to reset BTN directly</text>
<text x="197.4" y="115.8" transform="rotate(-90 197.4 115.8)">EN</text>
<text x="202.5" y="115.8" transform="rotate(-90 202.5 115.8)">GPIO_02</text>
<text x="207.5" y="115.8" transform="rotate(-90 207.5 115.8)">GPIO_09</text>
<text x="212.6" y="115.8" transform="rotate(-90 212.6 115.8)">GPIO_07</text>
<text x="217.7" y="115.8" transform="rotate(-90 217.7 115.8)">GPIO_11</text>
<text x="222.8" y="115.8" transform="rotate(-90 222.8 115.8)">GPIO_10</text>
<text x="227.9" y="115.8" transform="rotate(-90 227.9 115.8)">UART_TX1</text>
<text x="232.9" y="115.8" transform="rotate(-90 232.9 115.8)">UART_RX1</text>
<text x="238" y="115.8" transform="rotate(-90 238 115.8)">GND</text>
<text x="243.1" y="115.8" transform="rotate(-90 243.1 115.8)">NC</text>
<text x="248.2" y="115.8" transform="rotate(-90 248.2 115.8)">VCC</text>
<text x="196.1" y="120.4" transform="rotate(-90 196.1 120.4)">12</text>
<text x="201.2" y="120.4" transform="rotate(-90 201.2 120.4)">13</text>
<text x="206.3" y="120.4" transform="rotate(-90 206.3 120.4)">14</text>
<text x="211.4" y="120.4" transform="rotate(-90 211.4 120.4)">15</text>
<text x="216.4" y="120.4" transform="rotate(-90 216.4 120.4)">16</text>
<text x="221.5" y="120.4" transform="rotate(-90 221.5 120.4)">17</text>
<text x="226.6" y="120.4" transform="rotate(-90 226.6 120.4)">18</text>
<text x="231.7" y="120.4" transform="rotate(-90 231.7 120.4)">19</text>
<text x="236.8" y="120.4" transform="rotate(-90 236.8 120.4)">20</text>
<text x="241.8" y="120.4" transform="rotate(-90 241.8 120.4)">21</text>
<text x="246.9" y="120.4" transform="rotate(-90 246.9 120.4)">22</text>
<text x="144.9" y="131.6">2</text>
<text x="144.9" y="129">3</text>
<text x="147.2" y="130.3">2</text>
<text x="147.2" y="127.8">3</text>
<text x="46.6" y="136.7">3</text>
<text x="48.9" y="137.9">VIN</text>
<text x="93.6" y="136.7">3</text>
<text x="95.9" y="137.9">VIN</text>
<text x="144.9" y="134.1">1</text>
<text x="147.2" y="132.8">1</text>
<text x="160.8" y="133.1" transform="rotate(-90 160.8 133.1)">2</text>
<text x="165.9" y="133.1" transform="rotate(-90 165.9 133.1)">4</text>
<text x="46.6" y="141.7">1</text>
<text x="48.9" y="143">VSS</text>
<text x="56" y="140.5">VOUT</text>
<text x="63.4" y="139.2">2</text>
<text x="93.6" y="141.7">1</text>
<text x="95.9" y="143">VSS</text>
<text x="102.9" y="140.5">VOUT</text>
<text x="110.4" y="139.2">2</text>
<text x="160.8" y="144.5" transform="rotate(-90 160.8 144.5)">1</text>
<text x="165.9" y="144.5" transform="rotate(-90 165.9 144.5)">3</text>
<text x="90.4" y="181.9">3</text>
<text x="27.6" y="191.3">1</text>
<text x="90.4" y="187">2</text>
<text x="27.6" y="193.8">2</text>
<text x="27.6" y="196.3">3</text>
<text x="29.9" y="192.5">1</text>
<text x="29.9" y="195.1">2</text>
<text x="29.9" y="197.6">3</text>
<text x="90.7" y="192.1">1</text>
</g>
<g font-size="2.3" fill="#00f">
<text x="68.3" y="18.3">5.1k</text>
<text x="91.2" y="29.7">USB_DP</text>
<text x="91.2" y="27.2">USB_DN</text>
<text x="117.9" y="27.2">1k</text>
<text x="152.1" y="32.3">AN2051-245</text>
<text x="166.1" y="31">3.3nH</text>
<text x="68.3" y="38.6">5.1k</text>
<text x="116.6" y="41.2">NCD0805G1</text>
<text x="159.8" y="36.1">1pF</text>
<text x="176.3" y="36.1">1pF</text>
<text x="216.4" y="38.5" transform="rotate(-90 216.4 38.5)">GPIO_08</text>
<text x="221.5" y="36.3" transform="rotate(-90 221.5 36.3)">INT_IO</text>
<text x="185.2" y="45">WS63E_1</text>
<text x="39.1" y="48.8">TYPE-C 16PIN 2MD(073)</text>
<text x="145.8" y="65.3">AN2051-245</text>
<text x="159.8" y="64">3.3nH</text>
<text x="37.8" y="71.7">100nF</text>
<text x="82.3" y="69.1">1</text>
<text x="83.6" y="71.7">100nF</text>
<text x="128" y="69.1">1</text>
<text x="153.4" y="69.1">1pF</text>
<text x="169.9" y="69.1">1pF</text>
<text x="54.4" y="72.9">ME6206A33XG</text>
<text x="74.7" y="74.2">100nF</text>
<text x="100.1" y="72.9">ME6206A33XG</text>
<text x="120.4" y="74.2">100nF</text>
<text x="21.3" y="78">10uF</text>
<text x="168.7" y="80.5">ECHO</text>
<text x="267.6" y="80.5">MT_C2B</text>
<text x="168.7" y="85.6">LEDS</text>
<text x="267.6" y="85.6">MT_C2A</text>
<text x="31.5" y="95.8">100nF</text>
<text x="75.9" y="93.2">1</text>
<text x="78.5" y="95.8">100nF</text>
<text x="122.9" y="93.2">1</text>
<text x="154.7" y="90.7">100nF</text>
<text x="267.6" y="95.8">MT_C1B</text>
<text x="48" y="97.1">ME6206A33XG</text>
<text x="68.3" y="98.3">100nF</text>
<text x="95" y="97.1">ME6206A33XG</text>
<text x="115.3" y="98.3">100nF</text>
<text x="154.7" y="99.6">10uF</text>
<text x="168.7" y="100.9">BEEP</text>
<text x="267.6" y="100.9">MT_C1A</text>
<text x="21.3" y="103.4">10uF</text>
<text x="154.7" y="107.2">10uF</text>
<text x="168.7" y="105.9">TRIG</text>
<text x="82.3" y="118.6">1</text>
<text x="128" y="118.6">1</text>
<text x="37.8" y="121.2">100nF</text>
<text x="54.4" y="122.5">ME6206A33XG</text>
<text x="74.7" y="123.7">100nF</text>
<text x="83.6" y="121.2">100nF</text>
<text x="100.1" y="122.5">ME6206A33XG</text>
<text x="120.4" y="123.7">100nF</text>
<text x="17.5" y="131.3">1k</text>
<text x="27.7" y="131.3">1k</text>
<text x="152.1" y="130.1">EN</text>
<text x="153.4" y="126.3">0</text>
<text x="189" y="131.3">20k</text>
<text x="173.7" y="137.7">100nF</text>
<text x="182.6" y="137.7">100nF</text>
<text x="196.1" y="133.1" transform="rotate(-90 196.1 133.1)">EN</text>
<text x="201.2" y="133.1" transform="rotate(-90 201.2 133.1)">SERVO</text>
<text x="206.3" y="133.1" transform="rotate(-90 206.3 133.1)">LED_R</text>
<text x="211.4" y="133.1" transform="rotate(-90 211.4 133.1)">LED_B</text>
<text x="216.4" y="133.1" transform="rotate(-90 216.4 133.1)">LED_G</text>
<text x="221.5" y="133.1" transform="rotate(-90 221.5 133.1)">GPIO_10</text>
<text x="226.6" y="133.1" transform="rotate(-90 226.6 133.1)">HI_SDA</text>
<text x="231.7" y="133.1" transform="rotate(-90 231.7 133.1)">HI_SCL</text>
<text x="248.7" y="135.2">100nF</text>
<text x="257.6" y="136.4">10uF</text>
<text x="266.4" y="135.2">10uF</text>
<text x="26.4" y="142.8">NCD0805G1</text>
<text x="75.9" y="142.8">1</text>
<text x="122.9" y="142.8">1</text>
<text x="154.7" y="142.8">47k</text>
<text x="16.3" y="145.3">NCD0805G1</text>
<text x="31.5" y="145.3">100nF</text>
<text x="48" y="146.6">ME6206A33XG</text>
<text x="68.3" y="147.9">100nF</text>
<text x="78.5" y="145.3">100nF</text>
<text x="95" y="146.6">ME6206A33XG</text>
<text x="115.3" y="147.9">100nF</text>
<text x="22.6" y="173.3">POT</text>
<text x="29" y="177.1">2k</text>
<text x="72.1" y="186">SS34</text>
<text x="16.3" y="191">GPIO_08</text>
<text x="16.3" y="196.1">AIN0</text>
<text x="16.3" y="193.6">POT</text>
<text x="72.1" y="198.7">SS34</text>
</g>
</svg>
